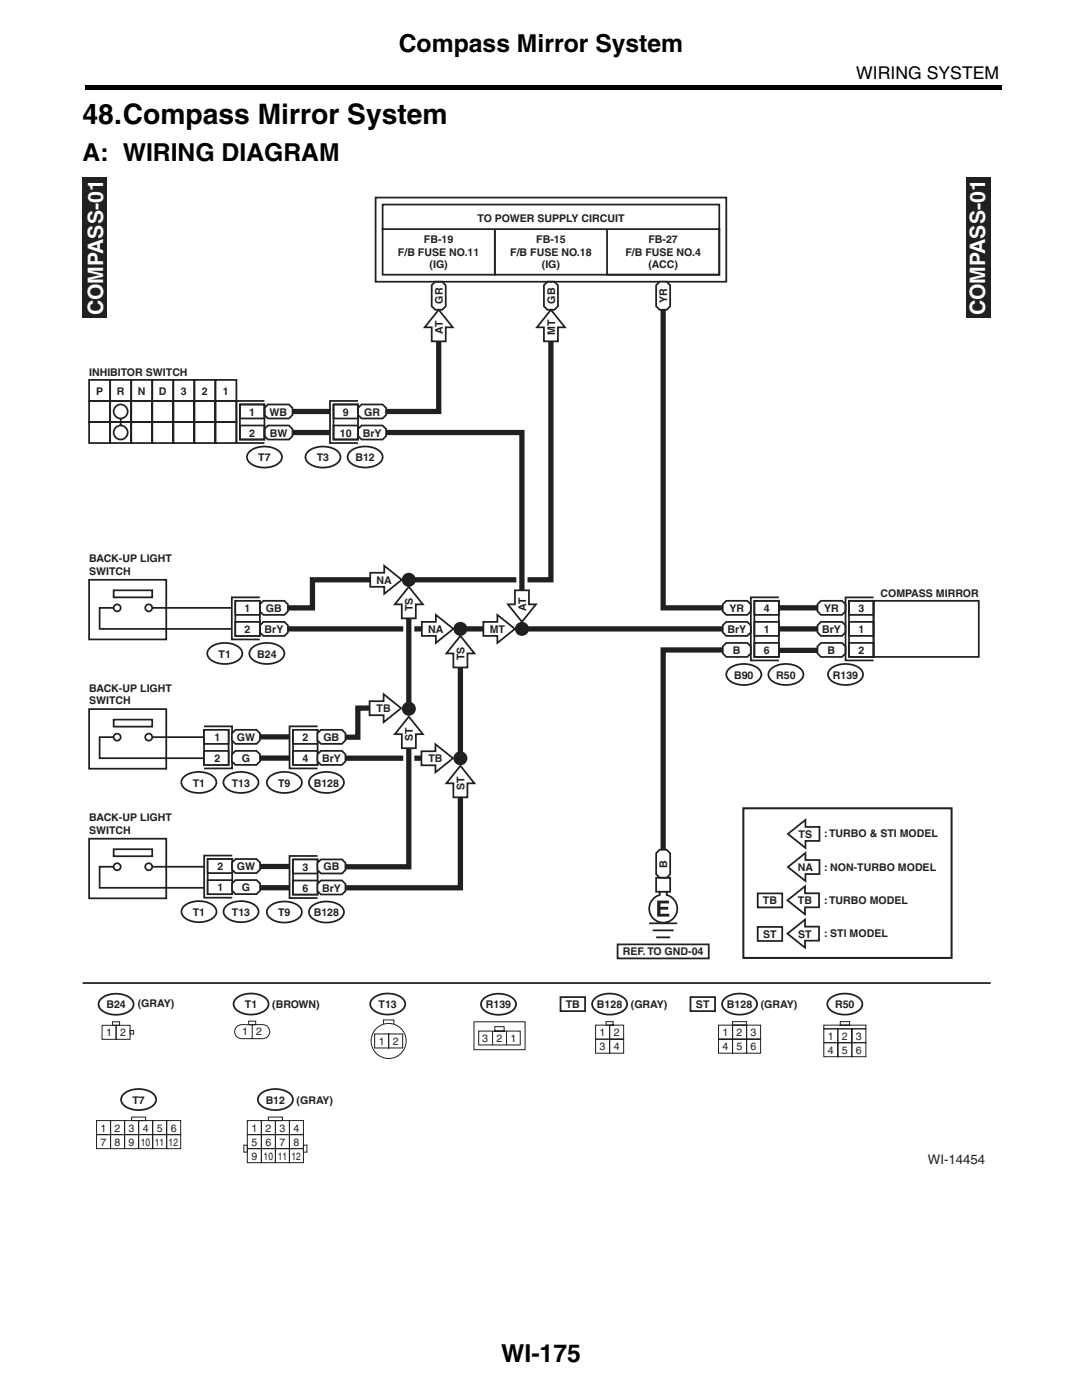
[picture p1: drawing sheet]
<svg xmlns="http://www.w3.org/2000/svg" width="216mm" height="279mm" viewBox="0 0 216 279" stroke-linecap="round" stroke-linejoin="round" font-family="sans-serif">
<path d="M17 17h183v.8h-183z" fill="#000"/>
<path d="M69 151.4h16.4M75.4 141.4h-4v5.8h-2.4" fill="none" stroke="#231f20" stroke-width="1.1" stroke-linecap="butt"/>
<path d="M16.5 196.2h181.3" fill="none" stroke="#231f20" stroke-width=".35"/>
<g fill="#231f20">
<path d="M16.5 35.4h4.9v28h-4.9z"/>
<path d="M192.8 35.4h4.9v28h-4.9z"/>
</g>
<path d="M57.5 125.5h26.7" fill="none" stroke="#231f20" stroke-width="1.1" stroke-linecap="butt"/>
<path d="M81.6 119.3v36.3" fill="none" stroke="#fff" stroke-width="2.2" stroke-linecap="butt"/>
<path d="M109.3 56.2h1.4l.7 .7v4.2l-.7 .7h-1.4l-.7-.7v-4.2z" fill="#fff"/>
<g fill="none" stroke="#231f20" stroke-width=".35">
<path d="M109.3 56.2h1.4l.7 .7v4.2l-.7 .7h-1.4l-.7-.7v-4.2zM17.8 75.8h4.2v4.2h-4.2zM22 75.8h4.2v4.2h-4.2zM26.2 75.8h4.2v4.2h-4.2zM30.4 75.8h4.2v4.2h-4.2zM34.6 75.8h4.2v4.2h-4.2zM38.8 75.8h4.2v4.2h-4.2zM43 75.8h4.2v4.2h-4.2zM17.8 84.2h4.2v4.2h-4.2zM17.8 80h4.2v4.2h-4.2zM22 80h4.2v4.2h-4.2zM22 84.2h4.2v4.2h-4.2z"/>
<path d="M24.1 83.5v1.4M26.2 80h4.2v4.2h-4.2zM26.2 84.2h4.2v4.2h-4.2zM30.4 84.2h4.2v4.2h-4.2zM30.4 80h4.2v4.2h-4.2zM34.6 84.2h4.2v4.2h-4.2zM34.6 80h4.2v4.2h-4.2zM38.8 84.2h4.2v4.2h-4.2zM38.8 80h4.2v4.2h-4.2zM43 80h4.2v4.2h-4.2zM43 84.2h4.2v4.2h-4.2zM47.9 80.7h4.9v2.8h-4.9z"/>
<path d="M47.9 80.7h4.9v7h-4.9zM47.9 84.9h4.9v2.8h-4.9zM49.6 90.3a4.8 4.8 0 0 1 6.3 0 1.63 1.63 0 0 1-.9 2.6 4.9 4.9 0 0 1-5.4-.7 1.38 1.38 0 0 1 0-1.9zM52.8 81.4l.7-.7h4.2l.7 .7v1.4l-.7 .7h-4.2l-.7-.7zM52.8 85.6l.7-.7h4.2l.7 .7v1.4l-.7 .7h-4.2l-.7-.7zM52.8 80h-5.6v8.4h5.6M61.3 90.3a4.8 4.8 0 0 1 6.3 0 1.63 1.63 0 0 1-.9 2.6 4.9 4.9 0 0 1-5.4-.7 1.38 1.38 0 0 1 0-1.9zM66.6 80.7h4.9v2.8h-4.9zM66.6 84.9h4.9v2.8h-4.9zM66.6 80.7h4.9v7h-4.9zM69.7 90.3a4.8 4.8 0 0 1 6.3 0 1.63 1.63 0 0 1-.9 2.6 4.9 4.9 0 0 1-5.4-.7 1.38 1.38 0 0 1 0-1.9zM71.5 80h-5.6v8.4h5.6"/>
<path d="M71.5 85.6l.7-.7h4.2l.7 .7v1.4l-.7 .7h-4.2l-.7-.7zM72.2 80.7h4.2l.7 .7v1.4l-.7 .7h-4.2l-.7-.7v-1.4zM17.8 115.7h15.4v11.9h-15.4zM22.7 117.8h7.7v1.4h-7.7zM150.6 119.9h4.9v2.8h-4.9zM155.5 119.2h-5.6v12.6h5.6M163.9 119.9h4.2l.7 .7v1.4l-.7 .7h-4.2l-.7-.7v-1.4zM169.5 119.9h4.9v2.8h-4.9zM174.4 119.9h21v11.2h-21zM174.4 119.2h-5.6v12.6h5.6M22.7 121.3h-2.8v4.2h13.3M30.4 121.3h2.8"/>
<path d="M41.7 129.5a4.8 4.8 0 0 1 6.3 0 1.63 1.63 0 0 1-.9 2.6 4.9 4.9 0 0 1-5.4-.7 1.38 1.38 0 0 1 0-1.9zM50.1 129.5a4.8 4.8 0 0 1 6.3 0 1.63 1.63 0 0 1-.9 2.6 4.9 4.9 0 0 1-5.4-.7 1.38 1.38 0 0 1 0-1.9zM144.3 120.6l.7-.7h4.2l.7 .7v1.4l-.7 .7h-4.2l-.7-.7zM145 124.1h4.2l.7 .7v1.4l-.7 .7h-4.2l-.7-.7v-1.4zM145 128.3h4.2l.7 .7v1.4l-.7 .7h-4.2l-.7-.7v-1.4zM145.3 133.7a4.8 4.8 0 0 1 6.3 0 1.63 1.63 0 0 1-.9 2.6 4.9 4.9 0 0 1-5.4-.7 1.38 1.38 0 0 1 0-1.9zM150.6 128.3h4.9v2.8h-4.9zM150.6 124.1h4.9v2.8h-4.9zM153.7 133.7a4.8 4.8 0 0 1 6.3 0 1.63 1.63 0 0 1-.9 2.6 4.9 4.9 0 0 1-5.4-.7 1.38 1.38 0 0 1 0-1.9zM163.9 128.3h4.2l.7 .7v1.4l-.7 .7h-4.2l-.7-.7v-1.4zM163.9 124.1h4.2l.7 .7v1.4l-.7 .7h-4.2l-.7-.7v-1.4zM165.6 133.7a4.8 4.8 0 0 1 6.3 0 1.63 1.63 0 0 1-.9 2.6 4.9 4.9 0 0 1-5.4-.7 1.38 1.38 0 0 1 0-1.9z"/>
<path d="M169.5 124.1h4.9v2.8h-4.9zM169.5 128.3h4.9v2.8h-4.9z"/>
<circle cx="24.1" cy="82.1" r="1.4"/>
<circle cx="24.1" cy="86.3" r="1.4"/>
<circle cx="23.4" cy="121.3" r=".7"/>
<circle cx="29.7" cy="121.3" r=".7"/>
</g>
<path d="M65.9 82.1h-7.5M65.9 86.3h-7.5" fill="none" stroke="#231f20" stroke-width="1.1" stroke-linecap="butt"/>
<circle cx="81.6" cy="115.7" r="1.4" fill="#231f20"/>
<path d="M110 68.1v47.6h-28.4" fill="none" stroke="#231f20" stroke-width="1.1" stroke-linecap="butt"/>
<path d="M81.6 117.1l2.8 3.5h-1.4v2.8h-2.8v-2.8h-1.4z" fill="#fff"/>
<path d="M81.6 117.1l2.8 3.5h-1.4v2.8h-2.8v-2.8h-1.4z" fill="none" stroke="#231f20" stroke-width=".35"/>
<path d="M110 61.8l2.8 3.5h-1.4v2.8h-2.8v-2.8h-1.4z" fill="#fff"/>
<path d="M110 61.8l2.8 3.5h-1.4v2.8h-2.8v-2.8h-1.4z" fill="none" stroke="#231f20" stroke-width=".35"/>
<path d="M86.9 56.2h1.4l.7 .7v4.2l-.7 .7h-1.4l-.7-.7v-4.2z" fill="#fff"/>
<path d="M86.9 56.2h1.4l.7 .7v4.2l-.7 .7h-1.4l-.7-.7v-4.2z" fill="none" stroke="#231f20" stroke-width=".35"/>
<path d="M87.6 68.1v14h-10.5" fill="none" stroke="#231f20" stroke-width="1.1" stroke-linecap="butt"/>
<path d="M87.6 61.8l2.8 3.5h-1.4v2.8h-2.8v-2.8h-1.4z" fill="#fff"/>
<path d="M87.6 61.8l2.8 3.5h-1.4v2.8h-2.8v-2.8h-1.4z" fill="none" stroke="#231f20" stroke-width=".35"/>
<path d="M102.8 117.8h2.8v2.8h1.4l-2.8 3.5-2.8-3.5h1.4z" fill="#fff"/>
<path d="M75 39.4h70v16.8h-70zM76.4 45.7h22.4v9.1h-22.4zM98.8 45.7h44.8v9.1h-44.8zM121.2 45.7h22.4v9.1h-22.4zM102.8 117.8h2.8v2.8h1.4l-2.8 3.5-2.8-3.5h1.4z" fill="none" stroke="#231f20" stroke-width=".35"/>
<path d="M76.4 40.8h67.2v4.9h-67.2z" fill="#fff"/>
<path d="M76.4 40.8h67.2v4.9h-67.2zM131.7 169.6h1.4l.7 .7v4.2l-.7 .7h-1.4l-.7-.7v-4.2zM123.3 188.5h18.2v2.8h-18.2z" fill="none" stroke="#231f20" stroke-width=".35"/>
<path d="M131.2 179.8h2.3v.5h-1.7v.7h1.6v.6h-1.6v.8h1.8v.6h-2.4z" fill="#231f20"/>
<path d="M131 175.2h2.8v2.8h-2.8zM131.7 178v.7a2.8 2.8 0 0 0-1.6 4.3 2.8 2.8 0 0 0 4.6 0 2.8 2.8 0 0 0-1.6-4.3v-.7M129.6 184.3h5.6M130.3 185.7h4.2M131 187.1h2.8" fill="none" stroke="#231f20" stroke-width=".35"/>
<path d="M131.7 56.2h1.4l.7 .7v4.2l-.7 .7h-1.4l-.7-.7v-4.2z" fill="#fff"/>
<path d="M131.7 56.2h1.4l.7 .7v4.2l-.7 .7h-1.4l-.7-.7v-4.2z" fill="none" stroke="#231f20" stroke-width=".35"/>
<path d="M132.4 61.8v59.5h11.9" fill="none" stroke="#231f20" stroke-width="1.1" stroke-linecap="butt"/>
<path d="M73.9 114.3h2.8v-1.4l3.5 2.8-3.5 2.8v-1.4h-2.8z" fill="#fff"/>
<path d="M73.9 114.3h2.8v-1.4l3.5 2.8-3.5 2.8v-1.4h-2.8z" fill="none" stroke="#231f20" stroke-width=".35"/>
<g fill="#231f20">
<circle cx="104.2" cy="125.5" r="1.4"/>
<circle cx="91.9" cy="125.5" r="1.4"/>
</g>
<path d="M91.9 126.9l2.8 3.5h-1.4v2.8h-2.8v-2.8h-1.4z" fill="#fff"/>
<path d="M91.9 126.9l2.8 3.5h-1.4v2.8h-2.8v-2.8h-1.4z" fill="none" stroke="#231f20" stroke-width=".35"/>
<path d="M96.5 124.1h2.8v-1.4l3.5 2.8-3.5 2.8v-1.4h-2.8z" fill="#fff"/>
<path d="M96.5 124.1h2.8v-1.4l3.5 2.8-3.5 2.8v-1.4h-2.8z" fill="none" stroke="#231f20" stroke-width=".35"/>
<path d="M84.2 124.1h2.8v-1.4l3.5 2.8-3.5 2.8v-1.4h-2.8z" fill="#fff"/>
<path d="M51.9 119.2h-5.6v8.4h5.6M52.6 119.9h4.2l.7 .7v1.4l-.7 .7h-4.2l-.7-.7v-1.4zM52.6 124.1h4.2l.7 .7v1.4l-.7 .7h-4.2l-.7-.7v-1.4zM84.2 124.1h2.8v-1.4l3.5 2.8-3.5 2.8v-1.4h-2.8z" fill="none" stroke="#231f20" stroke-width=".35"/>
<path d="M104.2 125.5h40.1M144.3 129.7h-11.9v39.9M155.4 129.8h7.7M155.5 125.5h7.7M155.5 121.3h7.7" fill="none" stroke="#231f20" stroke-width="1.1" stroke-linecap="butt"/>
<path d="M47 119.9h4.9v7h-4.9z" fill="#fff"/>
<path d="M47 119.9h4.9v7h-4.9z" fill="none" stroke="#231f20" stroke-width=".35"/>
<path d="M47 119.9h4.9v2.8h-4.9z" fill="#fff"/>
<path d="M47 119.9h4.9v2.8h-4.9z" fill="none" stroke="#231f20" stroke-width=".35"/>
<path d="M47 124.1h4.9v2.8h-4.9z" fill="#fff"/>
<g fill="none" stroke="#231f20" stroke-width=".35">
<path d="M150.6 119.9h4.9v11.2h-4.9zM169.5 119.9h4.9v11.2h-4.9zM33.2 125.5h13.1M33.2 121.3h13.1M47 124.1h4.9v2.8h-4.9zM17.8 141.5h15.4v11.9h-15.4zM22.7 143.6h7.7v1.4h-7.7zM22.7 147.1h-2.8v4.2h13.3M30.4 147.1h2.8M20 199.5a4.8 4.8 0 0 1 6.3 0 1.63 1.63 0 0 1-.9 2.6 4.9 4.9 0 0 1-5.4-.7 1.38 1.38 0 0 1 0-1.9zM96.4 199.5a4.8 4.8 0 0 1 6.3 0 1.63 1.63 0 0 1-1 2.6 4.9 4.9 0 0 1-5.3-.7 1.38 1.38 0 0 1 0-1.9zM24.5 218.6a4.8 4.8 0 0 1 6.3 0 1.63 1.63 0 0 1-.9 2.5 4.9 4.9 0 0 1-5.4-.7 1.38 1.38 0 0 1 0-1.8z"/>
<path d="M51.8 218.6a4.8 4.8 0 0 1 6.3 0 1.63 1.63 0 0 1-.9 2.5 4.9 4.9 0 0 1-5.4-.7 1.38 1.38 0 0 1 0-1.8z"/>
<circle cx="23.4" cy="147.1" r=".7"/>
<circle cx="29.7" cy="147.1" r=".7"/>
</g>
<g fill="none" stroke="#231f20" stroke-width=".2">
<path d="M20.4 204.7h2.8v2.8h-2.8zM22.5 204h1.4v.7h-1.4zM23.2 204.7h2.8v2.8h-2.8zM26 205.7h.7v.7h-.7zM94.6 204h10.2v5.5h-10.2zM95.5 205.8h8.3v2.8h-8.3zM98.3 205.8v2.8M98.8 204.9h1.8v.9h-1.8zM101.1 205.8v2.8M19.3 223.7h2.8v2.8h-2.8zM19.3 226.5h2.8v2.8h-2.8zM22.1 223.7h2.8v2.8h-2.8z"/>
<path d="M22.1 226.5h2.8v2.8h-2.8zM24.9 223.7h2.8v2.8h-2.8zM24.9 226.5h2.8v2.8h-2.8zM26.3 223h2.8v.7h-2.8zM27.7 223.7h2.8v2.8h-2.8zM27.7 226.5h2.8v2.8h-2.8zM30.5 223.7h2.8v2.8h-2.8zM30.5 226.5h2.8v2.8h-2.8zM33.3 223.7h2.8v2.8h-2.8zM33.3 226.5h2.8v2.8h-2.8zM48.7 228.6h.7v1.4h-.7zM49.4 223.7h2.8v2.8h-2.8z"/>
<path d="M49.4 226.5h2.8v2.8h-2.8zM49.4 229.3h2.8v2.8h-2.8zM52.2 223.7h2.8v2.8h-2.8zM52.2 226.5h2.8v2.8h-2.8zM52.2 229.3h2.8v2.8h-2.8zM53.6 223h2.8v.7h-2.8zM55 229.3h2.8v2.8h-2.8zM55 223.7h2.8v2.8h-2.8zM55 226.5h2.8v2.8h-2.8zM57.8 223.7h2.8v2.8h-2.8zM57.8 226.5h2.8v2.8h-2.8zM57.8 229.3h2.8v2.8h-2.8z"/>
<path d="M60.6 228.6h.7v1.4h-.7z"/>
</g>
<path d="M104.2 113.6v2.8" fill="none" stroke="#fff" stroke-width="2.2" stroke-linecap="butt"/>
<path d="M77.1 86.3h27.1v31.5M81.6 123.4v18" fill="none" stroke="#231f20" stroke-width="1.1" stroke-linecap="butt"/>
<path d="M111.9 199h4.9v2.8h-4.9z" fill="#fff"/>
<path d="M111.9 199h4.9v2.8h-4.9z" fill="none" stroke="#231f20" stroke-width=".35"/>
<path d="M137.8 199h4.9v2.8h-4.9z" fill="#fff"/>
<path d="M33.2 151.4h7.6M33.2 147.1h7.6M137.8 199h4.9v2.8h-4.9z" fill="none" stroke="#231f20" stroke-width=".35"/>
<path d="M73.9 115.7h-11.5v5.6h-4.9M91.9 133.2v18.1M91.9 125.5h4.6" fill="none" stroke="#231f20" stroke-width="1.1" stroke-linecap="butt"/>
<path d="M157.3 173.1l3.5-2.8v1.4h2.8v2.8h-2.8v1.4z" fill="#fff"/>
<path d="M157.3 173.1l3.5-2.8v1.4h2.8v2.8h-2.8v1.4z" fill="none" stroke="#231f20" stroke-width=".35"/>
<path d="M157.3 166.5l3.5-2.8v1.4h2.8v2.8h-2.8v1.4z" fill="#fff"/>
<path d="M157.3 166.5l3.5-2.8v1.4h2.8v2.8h-2.8v1.4zM118.5 199.5a4.8 4.8 0 0 1 6.3 0 1.63 1.63 0 0 1-.9 2.6 4.9 4.9 0 0 1-5.4-.7 1.38 1.38 0 0 1 0-1.9zM144.5 199.5a4.8 4.8 0 0 1 6.3 0 1.63 1.63 0 0 1-1 2.6 4.9 4.9 0 0 1-5.3-.7 1.38 1.38 0 0 1 0-1.9zM165.5 199.5a4.8 4.8 0 0 1 6.3 0 1.63 1.63 0 0 1-1 2.6 4.9 4.9 0 0 1-5.3-.7 1.38 1.38 0 0 1 0-1.9z" fill="none" stroke="#231f20" stroke-width=".35"/>
<g fill="none" stroke="#231f20" stroke-width=".2">
<path d="M118.9 204.6h2.8v2.8h-2.8zM118.9 207.4h2.8v2.8h-2.8zM121 203.9h1.4v.7h-1.4zM121.7 204.6h2.8v2.8h-2.8zM121.7 207.4h2.8v2.8h-2.8zM143.4 204.6h2.8v2.8h-2.8zM143.4 207.4h2.8v2.8h-2.8zM146.2 207.4h2.8v2.8h-2.8zM146.2 204.6h2.8v2.8h-2.8zM146.2 203.9h2.8v.7h-2.8zM149 204.6h2.8v2.8h-2.8zM149 207.4h2.8v2.8h-2.8z"/>
<path d="M164.4 205.4h2.8v2.7h-2.8zM164.4 208.1h2.8v2.8h-2.8zM164.4 204.6h8.4v.8h-8.4zM167.2 205.4h2.8v2.7h-2.8zM167.2 208.1h2.8v2.8h-2.8zM167.7 203.9h1.9v.7h-1.9zM170 205.4h2.8v2.7h-2.8zM170 208.1h2.8v2.8h-2.8z"/>
</g>
<path d="M58.5 145.7h4.9v7h-4.9z" fill="#fff"/>
<path d="M58.5 145.7h4.9v7h-4.9zM63.4 145h-5.6v8.4h5.6" fill="none" stroke="#231f20" stroke-width=".35"/>
<path d="M58.5 149.9h4.9v2.8h-4.9z" fill="#fff"/>
<path d="M58.5 149.9h4.9v2.8h-4.9z" fill="none" stroke="#231f20" stroke-width=".35"/>
<path d="M58.5 145.7h4.9v2.8h-4.9z" fill="#fff"/>
<path d="M58.5 145.7h4.9v2.8h-4.9z" fill="none" stroke="#231f20" stroke-width=".35"/>
<path d="M63.4 146.4l.7-.7h4.2l.7 .7v1.4l-.7 .7h-4.2l-.7-.7z" fill="#fff"/>
<path d="M63.4 146.4l.7-.7h4.2l.7 .7v1.4l-.7 .7h-4.2l-.7-.7z" fill="none" stroke="#231f20" stroke-width=".35"/>
<path d="M63.4 150.6l.7-.7h4.2l.7 .7v1.4l-.7 .7h-4.2l-.7-.7z" fill="#fff"/>
<path d="M53.6 155.3a4.8 4.8 0 0 1 6.3 0 1.63 1.63 0 0 1-1 2.5 4.9 4.9 0 0 1-5.3-.7 1.38 1.38 0 0 1 0-1.8zM62 155.3a4.8 4.8 0 0 1 6.3 0 1.63 1.63 0 0 1-1 2.5 4.9 4.9 0 0 1-5.3-.7 1.38 1.38 0 0 1 0-1.8zM63.4 150.6l.7-.7h4.2l.7 .7v1.4l-.7 .7h-4.2l-.7-.7z" fill="none" stroke="#231f20" stroke-width=".35"/>
<path d="M40.7 145.7h4.9v7h-4.9z" fill="#fff"/>
<path d="M40.7 145.7h4.9v7h-4.9zM40.7 145h5.6v8.4h-5.6" fill="none" stroke="#231f20" stroke-width=".35"/>
<path d="M40.7 145.7h4.9v2.8h-4.9z" fill="#fff"/>
<path d="M40.7 145.7h4.9v2.8h-4.9z" fill="none" stroke="#231f20" stroke-width=".35"/>
<path d="M40.7 149.9h4.9v2.8h-4.9z" fill="#fff"/>
<path d="M40.7 149.9h4.9v2.8h-4.9z" fill="none" stroke="#231f20" stroke-width=".35"/>
<path d="M47 145.7h4.2l.7 .7v1.4l-.7 .7h-4.2l-.7-.7v-1.4z" fill="#fff"/>
<path d="M47 145.7h4.2l.7 .7v1.4l-.7 .7h-4.2l-.7-.7v-1.4z" fill="none" stroke="#231f20" stroke-width=".35"/>
<path d="M46.3 150.6l.7-.7h4.2l.7 .7v1.4l-.7 .7h-4.2l-.7-.7z" fill="#fff"/>
<g fill="none" stroke="#231f20" stroke-width=".35">
<path d="M36.5 155.3a4.8 4.8 0 0 1 6.3 0 1.63 1.63 0 0 1-.9 2.5 4.9 4.9 0 0 1-5.4-.7 1.38 1.38 0 0 1 0-1.8zM44.9 155.3a4.8 4.8 0 0 1 6.3 0 1.63 1.63 0 0 1-.9 2.5 4.9 4.9 0 0 1-5.4-.7 1.38 1.38 0 0 1 0-1.8zM46.3 150.6l.7-.7h4.2l.7 .7v1.4l-.7 .7h-4.2l-.7-.7zM17.8 167.4h15.4v11.9h-15.4zM22.7 169.5h7.7v1.4h-7.7zM22.7 173h-2.8v4.2h20.9M30.4 173h10.4"/>
<circle cx="23.4" cy="173" r=".7"/>
<circle cx="29.7" cy="173" r=".7"/>
</g>
<path d="M51.9 151.3h5.9M51.9 147.1h5.9M81.6 146.2v26.8h-12.6M91.9 159.1v18.1h-22.9" fill="none" stroke="#231f20" stroke-width="1.1" stroke-linecap="butt"/>
<path d="M58.5 171.6h4.9v7h-4.9z" fill="#fff"/>
<path d="M58.5 171.6h4.9v7h-4.9zM63.4 170.9h-5.6v8.4h5.6" fill="none" stroke="#231f20" stroke-width=".35"/>
<path d="M58.5 175.8h4.9v2.8h-4.9z" fill="#fff"/>
<path d="M58.5 175.8h4.9v2.8h-4.9z" fill="none" stroke="#231f20" stroke-width=".35"/>
<path d="M58.5 171.6h4.9v2.8h-4.9z" fill="#fff"/>
<path d="M58.5 171.6h4.9v2.8h-4.9z" fill="none" stroke="#231f20" stroke-width=".35"/>
<path d="M63.4 172.3l.7-.7h4.2l.7 .7v1.4l-.7 .7h-4.2l-.7-.7z" fill="#fff"/>
<path d="M63.4 172.3l.7-.7h4.2l.7 .7v1.4l-.7 .7h-4.2l-.7-.7z" fill="none" stroke="#231f20" stroke-width=".35"/>
<path d="M63.4 176.5l.7-.7h4.2l.7 .7v1.4l-.7 .7h-4.2l-.7-.7z" fill="#fff"/>
<path d="M63.4 176.5l.7-.7h4.2l.7 .7v1.4l-.7 .7h-4.2l-.7-.7zM53.6 181.1a4.8 4.8 0 0 1 6.3 0 1.63 1.63 0 0 1-1 2.6 4.9 4.9 0 0 1-5.3-.7 1.38 1.38 0 0 1 0-1.9zM62 181.1a4.8 4.8 0 0 1 6.3 0 1.63 1.63 0 0 1-1 2.6 4.9 4.9 0 0 1-5.3-.7 1.38 1.38 0 0 1 0-1.9z" fill="none" stroke="#231f20" stroke-width=".35"/>
<path d="M51.9 177.2h5.9M51.9 173h5.9" fill="none" stroke="#231f20" stroke-width="1.1" stroke-linecap="butt"/>
<path d="M41.5 171.5h4.9v7h-4.9z" fill="#fff"/>
<path d="M41.5 171.5h4.9v7h-4.9zM46.4 170.8h-5.6v8.4h5.6" fill="none" stroke="#231f20" stroke-width=".35"/>
<path d="M41.5 175.7h4.9v2.8h-4.9z" fill="#fff"/>
<path d="M41.5 175.7h4.9v2.8h-4.9z" fill="none" stroke="#231f20" stroke-width=".35"/>
<path d="M41.5 171.5h4.9v2.8h-4.9z" fill="#fff"/>
<path d="M41.5 171.5h4.9v2.8h-4.9z" fill="none" stroke="#231f20" stroke-width=".35"/>
<path d="M47 171.5h4.2l.7 .7v1.4l-.7 .7h-4.2l-.7-.7v-1.4z" fill="#fff"/>
<path d="M47 171.5h4.2l.7 .7v1.4l-.7 .7h-4.2l-.7-.7v-1.4z" fill="none" stroke="#231f20" stroke-width=".35"/>
<path d="M46.3 176.4l.7-.7h4.2l.7 .7v1.4l-.7 .7h-4.2l-.7-.7z" fill="#fff"/>
<path d="M46.3 176.4l.7-.7h4.2l.7 .7v1.4l-.7 .7h-4.2l-.7-.7zM36.6 181.1a4.8 4.8 0 0 1 6.3 0 1.63 1.63 0 0 1-1 2.5 4.9 4.9 0 0 1-5.3-.7 1.38 1.38 0 0 1 0-1.8zM45 181.1a4.8 4.8 0 0 1 6.3 0 1.63 1.63 0 0 1-1 2.5 4.9 4.9 0 0 1-5.3-.7 1.38 1.38 0 0 1 0-1.8z" fill="none" stroke="#231f20" stroke-width=".35"/>
<circle cx="91.9" cy="151.4" r="1.4" fill="#231f20"/>
<path d="M84.1 150h2.8v-1.4l3.5 2.8-3.5 2.8v-1.4h-2.8z" fill="#fff"/>
<path d="M84.1 150h2.8v-1.4l3.5 2.8-3.5 2.8v-1.4h-2.8z" fill="none" stroke="#231f20" stroke-width=".35"/>
<path d="M73.8 140h2.8v-1.4l3.5 2.8-3.5 2.8v-1.4h-2.8z" fill="#fff"/>
<path d="M73.8 140h2.8v-1.4l3.5 2.8-3.5 2.8v-1.4h-2.8z" fill="none" stroke="#231f20" stroke-width=".35"/>
<path d="M91.9 152.9l2.8 3.5h-1.4v2.8h-2.8v-2.8h-1.4z" fill="#fff"/>
<path d="M91.9 152.9l2.8 3.5h-1.4v2.8h-2.8v-2.8h-1.4z" fill="none" stroke="#231f20" stroke-width=".35"/>
<circle cx="81.6" cy="141.5" r="1.4" fill="#231f20"/>
<path d="M81.6 143.1l2.8 3.5h-1.4v2.8h-2.8v-2.8h-1.4z" fill="#fff"/>
<path d="M81.6 143.1l2.8 3.5h-1.4v2.8h-2.8v-2.8h-1.4zM47 199.5a4.8 4.8 0 0 1 6.3 0 1.63 1.63 0 0 1-1 2.6 4.9 4.9 0 0 1-5.3-.8 1.38 1.38 0 0 1 0-1.8zM74.2 199.5a4.8 4.8 0 0 1 6.3 0 1.63 1.63 0 0 1-.9 2.6 4.9 4.9 0 0 1-5.4-.8 1.38 1.38 0 0 1 0-1.8z" fill="none" stroke="#231f20" stroke-width=".35"/>
<path d="M76.5 204.4v-.8h2.1v.8" fill="none" stroke="#231f20" stroke-width=".2"/>
<circle cx="77.6" cy="207.8" r="3.5" fill="#fff"/>
<g fill="none" stroke="#231f20" stroke-width=".2">
<path d="M47.4 204.8l.8-.3h4.2a1.4 1.4 0 0 1 1.4 1.4 1.4 1.4 0 0 1-1.4 1.4h-4.2a1.4 1.4 0 0 1-1.3-.9 1.4 1.4 0 0 1 .5-1.6zM49.6 203.8h1.4v.7h-1.4zM50.3 204.5v2.8M74.8 206.4h2.8v2.8h-2.8zM77.6 206.4h2.8v2.8h-2.8z"/>
<circle cx="77.6" cy="207.8" r="3.5"/>
</g>
<path d="M148.4 161.3h41.5v29.9h-41.5z" fill="none" stroke="#231f20" stroke-width=".4"/>
<path d="M157.2 179.7l3.5-2.8v1.4h2.8v2.8h-2.8v1.4z" fill="#fff"/>
<path d="M151.2 178.3h4.9v2.8h-4.9zM157.2 179.7l3.5-2.8v1.4h2.8v2.8h-2.8v1.4z" fill="none" stroke="#231f20" stroke-width=".35"/>
<path d="M157.2 186.4l3.5-2.8v1.4h2.8v2.8h-2.8v1.4z" fill="#fff"/>
<path d="M151.2 185h4.9v2.8h-4.9zM157.2 186.4l3.5-2.8v1.4h2.8v2.8h-2.8v1.4z" fill="none" stroke="#231f20" stroke-width=".35"/>
<text font-size="5.6" x="16.5" y="24.8">48.Compass Mirror System</text>
<g font-size="4.9">
<text x="79.6" y="10.3">Compass Mirror System</text>
<text x="16.5" y="32.1">A: WIRING DIAGRAM</text>
<text x="100" y="271.9">WI-175</text>
</g>
<g font-size="4.2" fill="#fff">
<text x="20.6" y="63" transform="rotate(-90 20.6 63)">COMPASS-01</text>
<text x="196.7" y="63" transform="rotate(-90 196.7 63)">COMPASS-01</text>
</g>
<text font-size="3.5" x="170.9" y="15.7">WIRING SYSTEM</text>
<text font-size="2.6" fill="#231f20" x="185.2" y="232.4">WI-14454</text>
<g font-size="2.1" fill="#231f20">
<text x="95.3" y="44.3">TO POWER SUPPLY CIRCUIT</text>
<text x="79.4" y="51">F/B FUSE NO.11</text>
<text x="84.6" y="48.5">FB-19</text>
<text x="85.7" y="53.5">(IG)</text>
<text x="101.8" y="51">F/B FUSE NO.18</text>
<text x="107" y="48.5">FB-15</text>
<text x="108.1" y="53.5">(IG)</text>
<text x="124.8" y="51">F/B FUSE NO.4</text>
<text x="129.4" y="53.5">(ACC)</text>
<text x="129.4" y="48.5">FB-27</text>
<text x="88.4" y="60.6" transform="rotate(-90 88.4 60.6)">GR</text>
<text x="110.8" y="60.6" transform="rotate(-90 110.8 60.6)">GB</text>
<text x="133.2" y="60.5" transform="rotate(-90 133.2 60.5)">YR</text>
<text x="88.4" y="66.7" transform="rotate(-90 88.4 66.7)">AT</text>
<text x="110.8" y="66.9" transform="rotate(-90 110.8 66.9)">MT</text>
<text x="17.8" y="75.1">INHIBITOR SWITCH</text>
<text x="19.2" y="78.8">P</text>
<text x="23.3" y="78.8">R</text>
<text x="27.5" y="78.8">N</text>
<text x="31.7" y="78.8">D</text>
<text x="36.1" y="78.8">3</text>
<text x="40.3" y="78.8">2</text>
<text x="44.5" y="78.8">1</text>
<text x="49.7" y="83">1</text>
<text x="53.8" y="83">WB</text>
<text x="68.4" y="83">9</text>
<text x="72.7" y="83">GR</text>
<text x="49.7" y="87.2">2</text>
<text x="53.8" y="87.2">BW</text>
<text x="67.8" y="87.2">10</text>
<text x="72.4" y="87.2">BrY</text>
<text x="51.6" y="92.1">T7</text>
<text x="63.2" y="92.1">T3</text>
<text x="70.9" y="92">B12</text>
<text x="17.8" y="112.2">BACK-UP LIGHT</text>
<text x="17.8" y="114.7">SWITCH</text>
<text x="75.2" y="116.6">NA</text>
<text x="175.8" y="119.2">COMPASS MIRROR</text>
<text x="48.8" y="122.2">1</text>
<text x="53.1" y="122.2">GB</text>
<text x="82.4" y="122" transform="rotate(-90 82.4 122)">TS</text>
<text x="105" y="122" transform="rotate(-90 105 122)">AT</text>
<text x="145.6" y="122.2">YR</text>
<text x="152.4" y="122.2">4</text>
<text x="164.5" y="122.2">YR</text>
<text x="171.3" y="122.2">3</text>
<text x="43.6" y="131.3">T1</text>
<text x="48.8" y="126.4">2</text>
<text x="51.3" y="131.3">B24</text>
<text x="52.8" y="126.4">BrY</text>
<text x="85.5" y="126.4">NA</text>
<text x="92.7" y="131.8" transform="rotate(-90 92.7 131.8)">TS</text>
<text x="97.8" y="126.4">MT</text>
<text x="145.2" y="126.4">BrY</text>
<text x="146.3" y="130.6">B</text>
<text x="152.4" y="126.4">1</text>
<text x="152.4" y="130.6">6</text>
<text x="164.1" y="126.4">BrY</text>
<text x="165.2" y="130.6">B</text>
<text x="171.3" y="126.4">1</text>
<text x="171.3" y="130.6">2</text>
<text x="146.5" y="135.5">B90</text>
<text x="154.9" y="135.5">R50</text>
<text x="166.2" y="135.5">R139</text>
<text x="17.8" y="138">BACK-UP LIGHT</text>
<text x="17.8" y="140.5">SWITCH</text>
<text x="75.2" y="142.2">TB</text>
<text x="42.8" y="147.9">1</text>
<text x="47.3" y="147.9">GW</text>
<text x="60.4" y="147.9">2</text>
<text x="64.5" y="147.9">GB</text>
<text x="82.4" y="147.9" transform="rotate(-90 82.4 147.9)">ST</text>
<text x="42.8" y="152.1">2</text>
<text x="48.3" y="152.1">G</text>
<text x="60.4" y="152.1">4</text>
<text x="64.3" y="152.1">BrY</text>
<text x="85.5" y="152.2">TB</text>
<text x="38.5" y="157">T1</text>
<text x="46.3" y="157">T13</text>
<text x="55.5" y="157">T9</text>
<text x="62.6" y="157">B128</text>
<text x="92.7" y="157.7" transform="rotate(-90 92.7 157.7)">ST</text>
<text x="17.8" y="163.9">BACK-UP LIGHT</text>
<text x="17.8" y="166.4">SWITCH</text>
<text x="159.4" y="167.3">TS</text>
<text x="164.5" y="167.2">: TURBO &amp; STI MODEL</text>
<text x="43.4" y="173.7">2</text>
<text x="47.3" y="173.7">GW</text>
<text x="60.4" y="173.8">3</text>
<text x="64.6" y="173.7">GB</text>
<text x="133.2" y="173.2" transform="rotate(-90 133.2 173.2)">B</text>
<text x="159.2" y="173.9">NA</text>
<text x="164.5" y="173.8">: NON-TURBO MODEL</text>
<text x="43.4" y="177.9">1</text>
<text x="48.3" y="177.9">G</text>
<text x="60.4" y="178">6</text>
<text x="64.3" y="178">BrY</text>
<text x="38.5" y="182.8">T1</text>
<text x="46.3" y="182.8">T13</text>
<text x="55.5" y="182.9">T9</text>
<text x="62.6" y="182.9">B128</text>
<text x="152.3" y="180.6">TB</text>
<text x="159.3" y="180.5">TB</text>
<text x="164.5" y="180.4">: TURBO MODEL</text>
<text x="124.3" y="190.7">REF. TO GND-04</text>
<text x="152.3" y="187.2">ST</text>
<text x="159.3" y="187.2">ST</text>
<text x="164.5" y="187.1">: STI MODEL</text>
<text x="21.2" y="201.3">B24</text>
<text x="27.5" y="201">(GRAY)</text>
<text x="48.9" y="201.2">T1</text>
<text x="54.3" y="201.2">(BROWN)</text>
<text x="75.6" y="201.2">T13</text>
<text x="97" y="201.3">R139</text>
<text x="112.9" y="201.3">TB</text>
<text x="119.2" y="201.3">B128</text>
<text x="125.9" y="201.3">(GRAY)</text>
<text x="138.9" y="201.3">ST</text>
<text x="145.1" y="201.3">B128</text>
<text x="151.9" y="201.3">(GRAY)</text>
<text x="166.7" y="201.3">R50</text>
<text x="21.2" y="206.9">1</text>
<text x="24" y="206.9">2</text>
<text x="48.4" y="206.7">1</text>
<text x="51.2" y="206.7">2</text>
<text x="75.6" y="208.5">1</text>
<text x="78.4" y="208.5">2</text>
<text x="96.2" y="208">3</text>
<text x="99.1" y="208">2</text>
<text x="101.9" y="208">1</text>
<text x="119.7" y="209.6">3</text>
<text x="119.7" y="206.8">1</text>
<text x="122.5" y="209.6">4</text>
<text x="122.5" y="206.8">2</text>
<text x="144.2" y="206.8">1</text>
<text x="144.2" y="209.6">4</text>
<text x="147" y="209.6">5</text>
<text x="147" y="206.8">2</text>
<text x="149.8" y="206.8">3</text>
<text x="149.8" y="209.6">6</text>
<text x="165.2" y="207.5">1</text>
<text x="168" y="207.5">2</text>
<text x="170.8" y="207.5">3</text>
<text x="165.2" y="210.4">4</text>
<text x="168" y="210.4">5</text>
<text x="170.8" y="210.4">6</text>
<text x="26.4" y="220.3">T7</text>
<text x="53" y="220.3">B12</text>
<text x="59.2" y="220.3">(GRAY)</text>
<text x="20.1" y="225.9">1</text>
<text x="22.9" y="225.9">2</text>
<text x="25.7" y="225.9">3</text>
<text x="28.5" y="225.9">4</text>
<text x="31.3" y="225.9">5</text>
<text x="34.1" y="225.9">6</text>
<text x="50.2" y="225.9">1</text>
<text x="53" y="225.9">2</text>
<text x="55.8" y="225.9">3</text>
<text x="58.6" y="225.9">4</text>
<text x="20.1" y="228.7">7</text>
<text x="22.9" y="228.7">8</text>
<text x="25.7" y="228.7">9</text>
<text x="28.1" y="228.7">10</text>
<text x="30.9" y="228.7">11</text>
<text x="33.7" y="228.7">12</text>
<text x="50.2" y="228.7">5</text>
<text x="50.2" y="231.5">9</text>
<text x="52.6" y="231.5">10</text>
<text x="53" y="228.7">6</text>
<text x="55.4" y="231.5">11</text>
<text x="55.8" y="228.7">7</text>
<text x="58.2" y="231.5">12</text>
<text x="58.6" y="228.7">8</text>
</g>
</svg>
